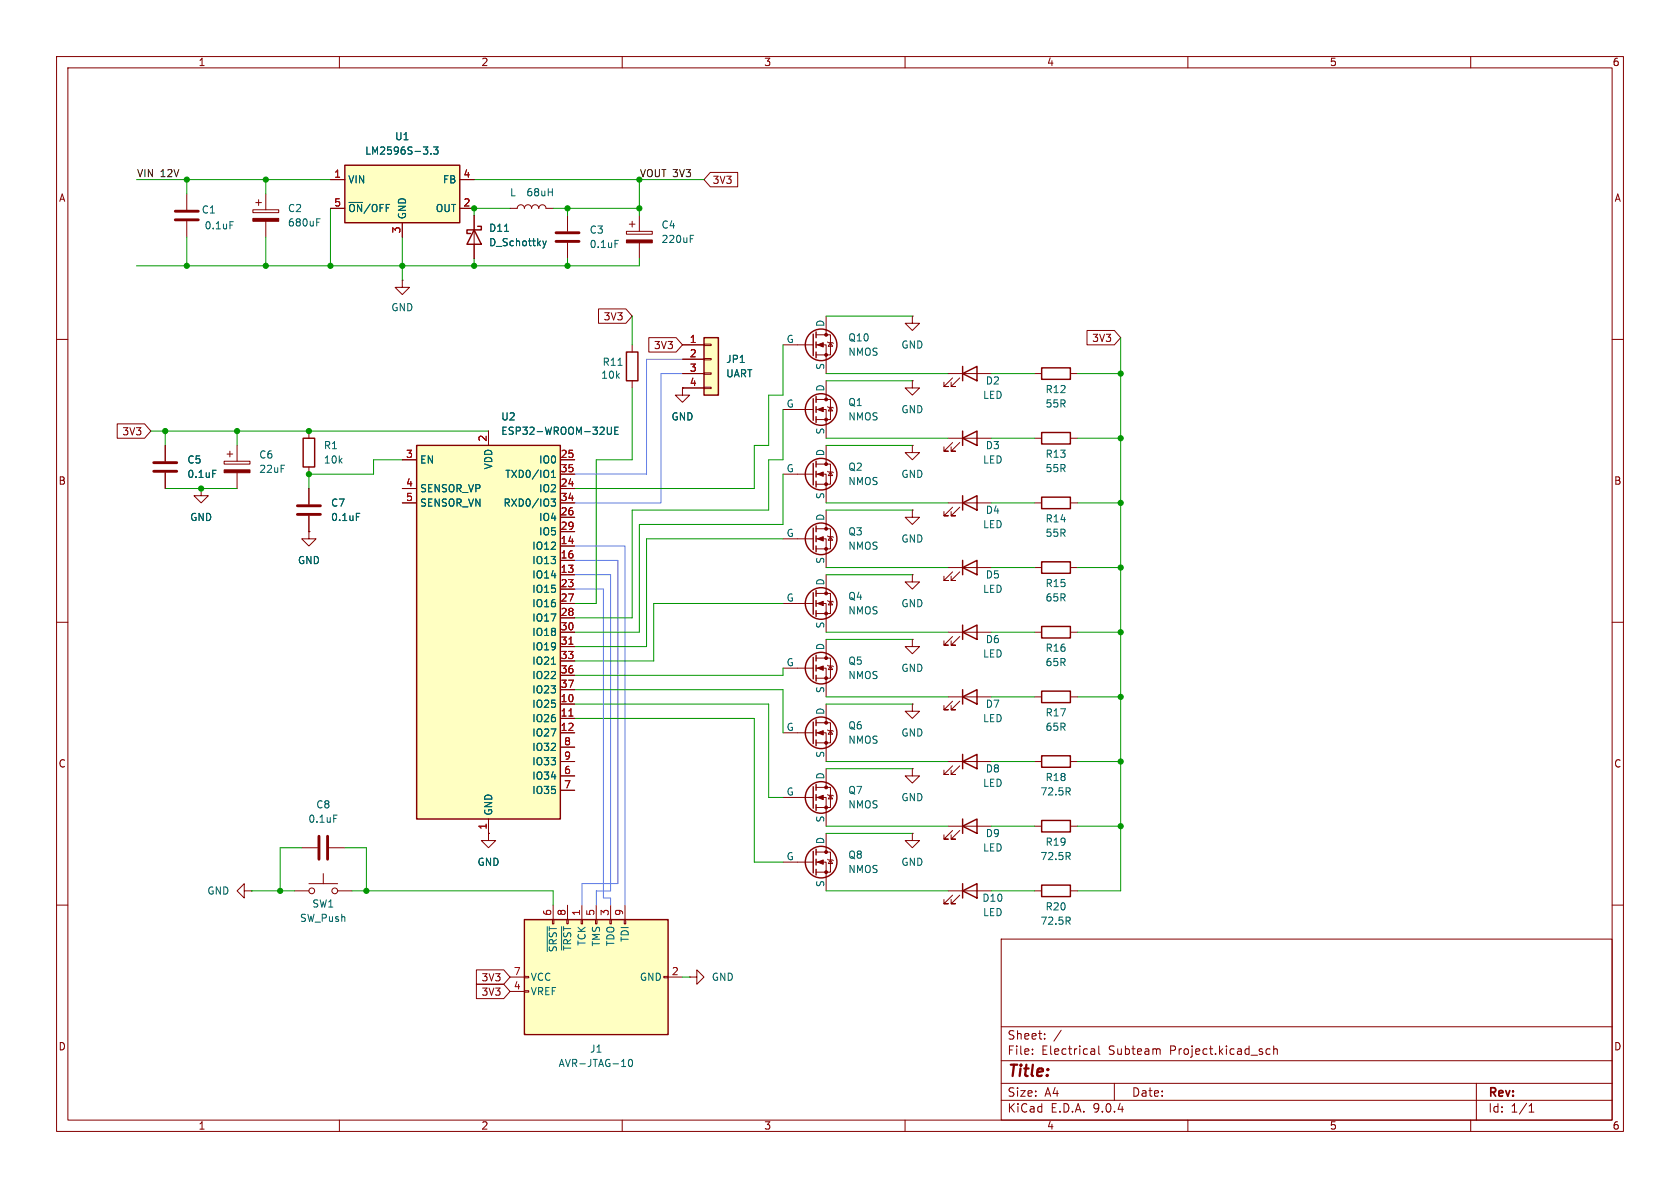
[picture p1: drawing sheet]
<svg xmlns="http://www.w3.org/2000/svg" width="297mm" height="210mm" viewBox="0 0 297 210" stroke-linecap="round" stroke-linejoin="round" font-family="sans-serif">
<g fill="none" stroke="#840000" stroke-width=".18">
<path d="M10 10h277v190h-277zM12 12h273v186h-273zM60 10v2M110 10v2M160 10v2M210 10v2M260 10v2M33 34.3v2.8M33 39.1v2.8M44.7 37.1h4.6v.5h-4.6zM45.2 35.8h1M45.7 35.3v1"/>
<path d="M47 34.3v2.8M47 39.1v2.8M83.8 38.1v7.6M90.2 36.8h1.2a.64 .64 0 0 1 .7-.6 .64 .64 0 0 1 .6 .6 .64 .64 0 0 1 .6-.6 .64 .64 0 0 1 .7 .6 .64 .64 0 0 1 .6-.6 .64 .64 0 0 1 .6 .6 .64 .64 0 0 1 .7-.6 .64 .64 0 0 1 .6 .6h1.3M100.3 38.1v2.8M100.3 42.9v2.8M10 60h2M54.6 76.2v1.3M111.8 61v1.2M111.8 67.3v1.3M285 60h2M54.6 94v1.3h1.3l-1.3 1.2-1.3-1.2h1.3"/>
<path d="M54.6 94h.1M54.6 82.6v1.2M54.6 86.4v2.8M54.6 91.2v2.8M10 110h2M138.4 106.7h5.4M144.3 104.9h2.5v3.6h-2.5M144.3 106.7h1.7v5.1M146 101.6v3.3M146.3 106.2l.1 .1h.8l.1 .1M146.8 106.3l.4 .6h-.8zM161.3 113v1.3h1.3l-1.3 1.3-1.3-1.3h1.3"/>
<path d="M161.3 113h.1M167.6 111.8h7.7M168.4 112.5l-1.5 1.5h.7h-.7v-.7M169.7 112.5l-1.6 1.5h.8h-.8v-.7M285 110h2M182.9 123.2h1.2M189.2 123.2h1.3M167.6 146.1h7.7M168.4 146.8l-1.5 1.5h.7h-.7v-.7M169.7 146.8l-1.6 1.5h.8h-.8v-.7M10 160h2M177 166h108v32h-108z"/>
<path d="M285 160h2M60 198v2M110 198v2M160 198v2M177 194.5h108M177 191.5h108M177 187.5h108M177 181.5h108M182.5 186.3v.1M182.5 185.5v.1M184.7 183.6v.1M184.7 182.8v.1"/>
<path d="M187.6 182.1l-1.3 2M193 185.4h.3l.2 .2v.8M193.5 186.3l-.5 .1M193.5 185.8h-.5M194.2 184.9v1.3l.3 .2M197 191.5v3M204.9 185.4l.2 .2v.8M210 198v2M223.9 186.3l.2 .1 .4-.1M224.5 185.5l-.4-.1-.2 .1M225.2 185.5l.2-.1 .3 .1 .1 .9M225.2 184.9v1.5"/>
<path d="M260 198v2M261 191.5v6.5M270.3 196.6h.9M270.3 195.5l.4-.4v1.5"/>
</g>
<g fill="none" stroke="#840000" stroke-width=".25">
<path d="M83.8 40.6l1.3 2.6h-2.6zM84.5 40h.6v.6h-2.6v.7h.7M53.6 77.5h2v5.1h-2zM110.7 62.2h2.1v5.1h-2.1zM143.8 104.8v3.8M144.3 104.4v1M144.3 106.2v1M144.3 108v1M170.2 111.8l2.5-1.3v2.5zM170.2 110.5v2.5M184.1 122.2h5.1v2h-5.1zM170.2 146.1l2.5-1.3v2.5z"/>
<path d="M170.2 144.8v2.5"/>
<circle cx="145.2" cy="106.7" r="2.79"/>
</g>
<path d="M40.7 39.2h.6M56 39.3h.4M56 38.7h.6M89.2 40.9h.7M96 42.6l.3 .8M96.3 43.4l-.3 .5M96.6 42.6l-.3 .8M108.7 42.5h.6M109.3 64.6h.7M63 90.7h.6" fill="none" stroke="#006464" stroke-width=".18"/>
<path d="M31 38.9h4.1M31 37.3h4.1M98.3 41.1h4.1M98.3 42.7h4.1M52.6 89.4h4M52.6 90.9h4" fill="none" stroke="#840000" stroke-width=".51"/>
<g fill="#840000" stroke="#840000" stroke-width=".18">
<path d="M44.7 38.6h4.6v.5h-4.6z"/>
<path d="M144.5 106.7l1-.4v.8z"/>
<circle cx="146" cy="104.9" r=".25"/>
<circle cx="146" cy="108.5" r=".25"/>
</g>
<path d="M92.7 162.6h25.4v20.3h-25.4z" fill="#ffffc2"/>
<g fill="none" stroke="#840000" stroke-width=".18">
<path d="M43.2 157.5v-1.3l-1.3 1.3 1.3 1.3v-1.3h1.2M44.4 157.5h.1M52.1 157.5h2.5M54.6 156.2h5.1M57.1 154.4v1.8M59.7 157.5h2.5M90.2 175.3h2.5M90.2 172.7h2.5M92.7 175.1h.8v.3h-.8zM92.7 172.6h.8v.2h-.8zM97.8 160v2.6M100.3 160v2.6"/>
<path d="M102.7 162.6h.3v.7h-.3zM102.9 160v2.6M105.3 162.6h.2v.7h-.2zM105.4 160v2.6M107.8 162.6h.3v.7h-.3zM107.9 160v2.6M110.4 162.6h.2v.7h-.2zM110.5 160v2.6M117.3 172.6h.8v.2h-.8zM118.1 172.7h2.5M121.9 172.7h1.3v-1.2l1.3 1.2-1.3 1.3v-1.3M121.9 172.7h.1"/>
<circle cx="55.1" cy="157.5" r=".51"/>
<circle cx="59.2" cy="157.5" r=".51"/>
</g>
<path d="M92.7 162.6h25.4v20.3h-25.4z" fill="none" stroke="#840000" stroke-width=".25"/>
<path d="M96.7 163.8v4.4M99.3 163.8v4.2M109.9 188.5h.7M111.2 187.4l.2-.1a.68 .68 0 0 1 .4 .6 .68 .68 0 0 1-.4 .6l-.2-.1-.1-.3z" fill="none" stroke="#006464" stroke-width=".18"/>
<path d="M124.5 59.7h2.5v10.2h-2.5z" fill="#ffffc2"/>
<g fill="none" stroke="#840000" stroke-width=".25">
<path d="M124.5 59.7h2.5v10.2h-2.5zM143.8 59.1v3.8M144.3 58.7v1M144.3 60.5v1M144.3 62.2v1"/>
<circle cx="145.2" cy="61" r="2.79"/>
</g>
<g fill="none" stroke="#840000" stroke-width=".18">
<path d="M144.3 59.2h2.5v3.5h-2.5M146 55.9v3.3M161.3 55.9v1.3h1.3l-1.3 1.2-1.3-1.2h1.3M161.3 55.9h.1M29.2 78.7v2.8M120.6 68.6v1.3h1.3l-1.3 1.2-1.2-1.2h1.2M120.6 68.6h.1M120.6 61h3.9M120.6 63.5h3.9M120.6 66h3.9M120.6 68.6h3.9M124.5 60.8h1.2v.3h-1.2z"/>
<path d="M124.5 63.4h1.2v.2h-1.2zM124.5 65.9h1.2v.3h-1.2zM124.5 68.5h1.2v.2h-1.2zM138.4 61h5.4M144.3 61h1.7v5M146.3 60.5l.1 .1h.8l.1 .1M146.8 60.6l.4 .6h-.8zM29.2 83.6v2.8M35.6 86.4v1.2h1.2l-1.2 1.3-1.3-1.3h1.3M35.6 86.4h.1M53.3 149.9h2.8M58.2 149.9h2.8"/>
</g>
<path d="M27.2 81.8h4M27.2 83.3h4M56.4 147.8v4.1M57.9 147.8v4.1" fill="none" stroke="#840000" stroke-width=".51"/>
<path d="M37.6 83.1h.6M59 144.1h.6" fill="none" stroke="#006464" stroke-width=".18"/>
<g fill="#840000" stroke="#840000" stroke-width=".18">
<path d="M144.5 61l1-.4v.7z"/>
<circle cx="146" cy="59.2" r=".25"/>
<circle cx="146" cy="62.7" r=".25"/>
</g>
<path d="M61 29.2h20.3v10.2h-20.3z" fill="#ffffc2"/>
<g fill="none" stroke="#840000" stroke-width=".25">
<path d="M61 29.2h20.3v10.2h-20.3zM143.8 116.2v3.8M144.3 115.8v1M144.3 117.6v1M144.3 119.4v1M184.1 133.6h5.1v2h-5.1z"/>
<circle cx="145.2" cy="118.1" r="2.79"/>
</g>
<g fill="none" stroke="#840000" stroke-width=".18">
<path d="M58.4 31.8h2.6M58.4 36.8h2.6M71.1 39.4v2.5M81.3 31.8h2.5M81.3 36.8h2.5M111.3 39.6h1M111.8 39.1v1M113 38.1v2.8M71.1 49.5v1.3h1.3l-1.3 1.3-1.3-1.3h1.3M71.1 49.5h.1M110.7 40.9h4.6v.5h-4.6zM113 42.9v2.8"/>
<path d="M40.6 79.8v1M41.9 78.7v2.8M39.6 81.5h4.6v.5h-4.6zM40.1 80.3h1M41.9 83.6v2.8M138.4 118.1h5.4M144.3 116.3h2.5v3.6h-2.5M144.3 118.1h1.7v5.1M146 113v3.3M146.3 117.6l.1 .1h.8l.1 .2M146.8 117.7l.4 .7h-.8zM182.9 134.6h1.2"/>
<path d="M189.2 134.6h1.3M86.4 147.3v1.3h1.2l-1.2 1.3-1.3-1.3h1.3M86.4 147.3h.1"/>
</g>
<path d="M76.2 27.1v.1M76.7 26h.7l-.4 .5 .4 .1v.5l-.2 .1-.5-.1M122 42.2h.5M122 41.6h.6M188.8 139.9l.4 .6M189.1 139.3l.1 .2-.1 .4" fill="none" stroke="#006464" stroke-width=".18"/>
<g fill="#840000" stroke="#840000" stroke-width=".18">
<path d="M144.5 118.1l1-.4v.8z"/>
<path d="M110.7 42.4h4.6v.5h-4.6z"/>
<path d="M39.6 83.1h4.6v.5h-4.6z"/>
<circle cx="146" cy="116.3" r=".25"/>
<circle cx="146" cy="119.9" r=".25"/>
</g>
<path d="M73.7 78.7h25.4v66.1h-25.4z" fill="#ffffc2"/>
<g fill="none" stroke="#840000" stroke-width=".25">
<path d="M73.7 78.7h25.4v66.1h-25.4zM143.8 70.5v3.8M144.3 70.1v1M144.3 71.9v1M144.3 73.7v1M170.2 77.5l2.5-1.3v2.5zM170.2 66l2.5-1.2v2.5zM170.2 64.8v2.5M170.2 76.2v2.5M184.1 76.5h5.1v2h-5.1zM184.1 65h5.1v2.1h-5.1zM143.8 81.9v3.8"/>
<path d="M143.8 93.3v3.9M144.3 81.5v1.1M144.3 83.3v1M144.3 85.1v1M144.3 93v1M144.3 94.7v1.1M144.3 96.5v1M170.2 88.9l2.5-1.3v2.6zM170.2 87.6v2.6M170.2 99.1v2.5M184.1 99.3h5.1v2h-5.1zM184.1 87.9h5.1v2h-5.1z"/>
<path d="M170.2 100.3l2.5-1.2v2.5zM184.1 110.7h5.1v2.1h-5.1zM143.8 127.6v3.8M143.8 139.1v3.8M144.3 127.3v1M144.3 129v1M144.3 130.8v1M144.3 138.7v1M170.2 123.2l2.5-1.3v2.6zM170.2 134.6l2.5-1.2v2.5zM170.2 121.9v2.6M170.2 133.4v2.5"/>
<path d="M143.8 150.5v3.8M144.3 140.5v1M144.3 142.2v1.1M144.3 150.1v1M144.3 151.9v1M144.3 153.7v1M170.2 157.5l2.5-1.3v2.6zM170.2 156.2v2.6M184.1 156.5h5.1v2h-5.1zM184.1 145h5.1v2.1h-5.1z"/>
<circle cx="145.2" cy="72.4" r="2.79"/>
<circle cx="145.2" cy="83.8" r="2.79"/>
<circle cx="145.2" cy="95.2" r="2.79"/>
<circle cx="145.2" cy="129.5" r="2.79"/>
<circle cx="145.2" cy="141" r="2.79"/>
<circle cx="145.2" cy="152.4" r="2.79"/>
</g>
<g fill="none" stroke="#840000" stroke-width=".18">
<path d="M58.4 31.8h2.6M58.4 36.8h2.6M71.1 39.4v2.5M81.3 31.8h2.5M81.3 36.8h2.5M83.8 38.1v2.5M125.6 30.5h4.8v2.5h-4.8l-1.1-1.2zM83.8 43.2v2.5M105.8 54.6h4.8l1.2 1.3-1.2 1.3h-4.8zM114.7 59.7h4.8l1.1 1.3-1.1 1.2h-4.8zM192.2 58.4h4.8l1.1 1.3-1.1 1.3h-4.8zM20.7 74.9h4.9l1.1 1.3-1.1 1.3h-4.9z"/>
<path d="M29.2 78.7v2.8M86.4 76.2v2.5M120.6 68.6h.1M120.6 66h3.9M120.6 61h3.9M120.6 63.5h3.9M120.6 68.6h3.9M138.4 72.4h5.4M144.3 70.6h2.5v3.6h-2.5M144.3 72.4h1.7v5.1M146 67.3v3.3M146 78.7v3.3"/>
<path d="M146.3 71.9l.1 .1h.8l.1 .1M146.8 72l.4 .6h-.8zM161.3 78.7v1.3h1.3l-1.3 1.3-1.3-1.3h1.3M161.3 78.7h.1M161.3 67.3v1.3h1.3l-1.3 1.3-1.3-1.3h1.3M161.3 67.3h.1M167.6 77.5h7.7M167.6 66h7.7M168.4 78.2l-1.5 1.6h.7h-.7v-.8M168.4 66.8l-1.5 1.5h.7h-.7v-.7M169.7 78.2l-1.6 1.6h.8h-.8v-.8M169.7 66.8l-1.6 1.5h.8h-.8v-.7"/>
<path d="M182.9 77.5h1.2M182.9 66h1.2M189.2 77.5h1.3M189.2 66h1.3M29.2 83.6v2.8M35.6 86.4h.1M54.6 94h.1M54.6 86.4v2.8M54.6 91.2v2.8M71.1 81.3h2.6M71.1 86.4h2.6M71.1 88.9h2.6"/>
<path d="M99.1 81.3h2.5M99.1 86.4h2.5M99.1 88.9h2.5M99.1 83.8h2.5M99.1 91.4h2.5M99.1 94h2.5M99.1 96.5h2.5M99.1 99.1h2.5M138.4 83.8h5.4M138.4 95.3h5.4M144.3 82h2.5v3.6h-2.5M144.3 83.8h1.7v5.1"/>
<path d="M144.3 93.5h2.5v3.5h-2.5M144.3 95.3h1.7v5M146 90.2v3.3M146.3 83.3l.1 .1h.8l.1 .2M146.3 94.7l.1 .2h.8l.1 .1M146.8 83.4l.4 .7h-.8zM146.8 94.9l.4 .6h-.8zM161.3 90.2v1.2h1.3l-1.3 1.3-1.3-1.3h1.3M161.3 90.2h.1M167.6 88.9h7.7M168.4 89.7l-1.5 1.5h.7h-.7v-.8M169.7 89.7l-1.6 1.5h.8h-.8v-.8"/>
<path d="M182.9 88.9h1.2M189.2 88.9h1.3M99.1 101.6h2.5M99.1 104.1h2.5M99.1 106.7h2.5M99.1 109.2h2.5M99.1 111.8h2.5M99.1 114.3h2.5M99.1 116.8h2.5M99.1 119.4h2.5M161.3 101.6v1.3h1.3l-1.3 1.2-1.3-1.2h1.3M161.3 101.6h.1"/>
<path d="M167.6 100.3h7.7M168.4 101.1l-1.5 1.5h.7h-.7v-.7M169.7 101.1l-1.6 1.5h.8h-.8v-.7M182.9 111.8h1.2M182.9 100.3h1.2M189.2 111.8h1.3M189.2 100.3h1.3M99.1 121.9h2.5M99.1 124.5h2.5M99.1 127h2.5M99.1 129.5h2.5M99.1 132.1h2.5"/>
<path d="M99.1 134.6h2.5M99.1 137.2h2.5M99.1 139.7h2.5M138.4 129.5h5.4M144.3 139.2h2.5v3.5h-2.5M144.3 127.8h2.5v3.5h-2.5M144.3 129.5h1.7v5.1M146 124.5v3.3M146 135.9v3.3M146.3 129l.1 .2h.8l.1 .1M146.8 129.2l.4 .6h-.8zM161.3 124.5v1.2h1.3l-1.3 1.3-1.3-1.3h1.3"/>
<path d="M161.3 124.5h.1M161.3 135.9v1.3h1.3l-1.3 1.2-1.3-1.2h1.3M161.3 135.9h.1M167.6 134.6h7.7M167.6 123.2h7.7M168.4 124l-1.5 1.5h.7h-.7v-.8M168.4 135.4l-1.5 1.5h.7h-.7v-.8M169.7 124l-1.6 1.5h.8h-.8v-.8M169.7 135.4l-1.6 1.5h.8h-.8v-.8M86.4 147.3h.1M86.4 144.8v2.5M138.4 152.4h5.4"/>
<path d="M138.4 141h5.4M144.3 150.6h2.5v3.6h-2.5M144.3 152.4h1.7v5.1M144.3 141h1.7v5.1M146 147.3v3.3M146.3 151.9l.1 .1h.8l.1 .1M146.3 140.5l.1 .1h.8l.1 .1M146.8 152l.4 .7h-.8zM146.8 140.6l.4 .6h-.8zM161.3 147.3v1.3h1.3l-1.3 1.3-1.3-1.3h1.3M161.3 147.3h.1M167.6 157.5h7.7"/>
<path d="M168.4 158.2l-1.5 1.6h.7h-.7v-.8M169.7 158.2l-1.6 1.6h.8h-.8v-.8M182.9 157.5h1.2M182.9 146.1h1.2M189.2 157.5h1.3M189.2 146.1h1.3M84.2 174h4.9l1.1 1.3-1.1 1.2h-4.9zM84.2 171.4h4.9l1.1 1.3-1.1 1.3h-4.9z"/>
</g>
<g fill="none" stroke="#006464" stroke-width=".18">
<path d="M76.2 27.1v.1M76.7 26h.7l-.4 .5 .4 .1v.5l-.2 .1-.5-.1M89.2 40.9h.7M96 42.6l.3 .8M96.3 43.4l-.3 .5M96.6 42.6l-.3 .8M107.4 75.5v1l.2 .3 .4-.1 .1-.2v-1M108.7 76.1h.4M109.3 75.5h-.6v1.3h.6M37.6 83.1h.6M63 90.7h.6M97.4 88.2h.8l-.4 .5 .3 .1v.6l-.1 .1-.5-.1"/>
<path d="M97.5 84.4h.7M97.5 83.5l.3-.4v1.3M97.5 117.4h.7M188.8 151.4l.4 .6M189.1 150.8l.1 .1-.1 .4M188.8 162.8l.4 .6M189.1 162.2l.1 .2-.1 .3"/>
</g>
<path d="M100.6 113.9h.7M100.6 126.6h.7" fill="none" stroke="#a90000" stroke-width=".18"/>
<g fill="#840000" stroke="#840000" stroke-width=".18">
<path d="M144.5 152.4l1-.4v.8z"/>
<path d="M144.5 141l1-.4v.8z"/>
<path d="M144.5 129.5l1-.3v.7z"/>
<path d="M144.5 72.4l1-.4v.8z"/>
<path d="M144.5 83.8l1-.4v.8z"/>
<path d="M144.5 95.3l1-.4v.7z"/>
<circle cx="146" cy="150.6" r=".25"/>
<circle cx="146" cy="154.2" r=".25"/>
<circle cx="146" cy="139.2" r=".25"/>
<circle cx="146" cy="142.7" r=".25"/>
<circle cx="146" cy="127.8" r=".25"/>
<circle cx="146" cy="131.3" r=".25"/>
<circle cx="146" cy="70.6" r=".25"/>
<circle cx="146" cy="74.2" r=".25"/>
<circle cx="146" cy="82" r=".25"/>
<circle cx="146" cy="85.6" r=".25"/>
<circle cx="146" cy="93.5" r=".25"/>
<circle cx="146" cy="97" r=".25"/>
</g>
<path d="M120.6 66h-3.8v22.9h-15.2M120.6 63.5h-6.3v20.3h-12.7M101.6 99.1h7.6v57.1h-6.3v3.8M101.6 96.5h8.9v63.5M101.6 101.6h6.3v55.9h-2.5v2.5M101.6 104.1h5.1v54.7h1.2v1.2" fill="none" stroke="#6272ff" stroke-width=".18"/>
<g fill="none" stroke="#009600" stroke-width=".18">
<path d="M24.1 31.8h34.3M33 31.8v2.5M47 31.8v2.5M58.4 36.8v10.2M83.8 31.8h40.7M90.2 36.8h-6.4v1.3M97.8 36.8h15.2M100.3 36.8v1.3M113 31.8v6.3M33 41.9v5.1M47 41.9v5.1M71.1 41.9v7.6"/>
<path d="M83.8 45.7v1.3M100.3 45.7v1.3M111.8 55.9v5.1M113 45.7v1.3h-88.9M146 55.9h15.3M198.1 59.7v97.8h-7.6M26.7 76.2h59.7M29.2 76.2v2.5M41.9 76.2v2.5M111.8 68.6v12.7h-6.4v25.4h-3.8M138.4 61v8.9h-2.5v8.8h-2.6v7.7h-31.7M138.4 72.4v8.9h-2.5v8.9h-24.1v19h-10.2"/>
<path d="M146 67.3h15.3M146 66h21.6M146 77.5h21.6M146 78.7h15.3M175.3 66h7.6M175.3 77.5h7.6M190.5 66h7.6M190.5 77.5h7.6M29.2 86.4h12.7M71.1 81.3h-5.1v2.5h-11.4v2.6M138.4 83.8v8.9h-25.4v19.1h-11.4M138.4 95.3h-24.1v19h-12.7"/>
<path d="M146 88.9h21.6M146 90.2h15.3M175.3 88.9h7.6M190.5 88.9h7.6M138.4 118.1v1.3h-36.8M138.4 106.7h-22.8v10.1h-14M146 111.8h21.6M146 113h15.3M146 100.3h21.6M146 101.6h15.3M175.3 111.8h7.6M175.3 100.3h7.6"/>
<path d="M190.5 111.8h7.6M190.5 100.3h7.6M101.6 124.5h34.3v16.5h2.5M101.6 127h31.7v25.4h5.1M101.6 121.9h36.8v7.6M146 134.6h21.6M146 123.2h21.6M146 124.5h15.3M146 135.9h15.3M175.3 134.6h7.6M175.3 123.2h7.6M190.5 134.6h7.6"/>
<path d="M190.5 123.2h7.6M44.4 157.5h7.7M53.3 149.9h-3.8v7.6M61 149.9h3.8v7.6M62.2 157.5h35.6v2.5M146 146.1h21.6M146 147.3h15.3M146 157.5h21.6M175.3 146.1h7.6M175.3 157.5h7.6M190.5 146.1h7.6M120.6 172.7h1.3"/>
</g>
<g fill="#009600" stroke="#009600" stroke-width=".18">
<circle cx="100.3" cy="36.8" r=".46"/>
<circle cx="113" cy="31.8" r=".46"/>
<circle cx="113" cy="36.8" r=".46"/>
<circle cx="100.3" cy="47" r=".46"/>
<circle cx="54.6" cy="83.8" r=".46"/>
<circle cx="35.6" cy="86.4" r=".46"/>
<circle cx="49.5" cy="157.5" r=".46"/>
<circle cx="64.8" cy="157.5" r=".46"/>
<circle cx="29.2" cy="76.2" r=".46"/>
<circle cx="54.6" cy="76.2" r=".46"/>
<circle cx="41.9" cy="76.2" r=".46"/>
<circle cx="47" cy="31.8" r=".46"/>
<circle cx="47" cy="47" r=".46"/>
<circle cx="33" cy="31.8" r=".46"/>
<circle cx="83.8" cy="47" r=".46"/>
<circle cx="58.4" cy="47" r=".46"/>
<circle cx="71.1" cy="47" r=".46"/>
<circle cx="83.8" cy="36.8" r=".46"/>
<circle cx="33" cy="47" r=".46"/>
<circle cx="198.1" cy="146.1" r=".46"/>
<circle cx="198.1" cy="134.6" r=".46"/>
<circle cx="198.1" cy="111.8" r=".46"/>
<circle cx="198.1" cy="123.2" r=".46"/>
<circle cx="198.1" cy="100.3" r=".46"/>
<circle cx="198.1" cy="88.9" r=".46"/>
<circle cx="198.1" cy="77.5" r=".46"/>
<circle cx="198.1" cy="66" r=".46"/>
</g>
<text font-size="2.8" fill="#840000" x="178" y="190.9">Title:</text>
<g font-size="2.1" fill="#840000">
<text x="178" y="184">Sheet:</text>
<text x="178" y="186.7">File:</text>
<text x="184.1" y="186.7">Electrical</text>
<text x="196" y="186.7">Subteam</text>
<text x="207" y="186.7">Project.kicad_sch</text>
<text x="178" y="196.9">KiCad</text>
<text x="178" y="194.1">Size:</text>
<text x="184.7" y="194.1">A4</text>
<text x="185.7" y="196.9">E.D.A.</text>
<text x="193.3" y="196.9">9.0.4</text>
<text x="200" y="194.1">Date:</text>
<text x="263" y="194.3">Rev:</text>
<text x="263" y="196.9">Id:</text>
<text x="267.1" y="196.9">1/1</text>
</g>
<g font-size="1.8" fill="#840000">
<text x="35" y="11.9">1</text>
<text x="85" y="11.9">2</text>
<text x="135" y="11.9">3</text>
<text x="185" y="11.9">4</text>
<text x="235" y="11.9">5</text>
<text x="285" y="11.9">6</text>
<text x="10.3" y="35.9">A</text>
<text x="125.9" y="32.7">3V3</text>
<text x="285.3" y="35.9">A</text>
<text x="106.6" y="56.8">3V3</text>
<text x="115.5" y="61.9">3V3</text>
<text x="193" y="60.6">3V3</text>
<text x="21.5" y="77.2">3V3</text>
<text x="10.3" y="85.9">B</text>
<text x="285.3" y="85.9">B</text>
<text x="10.3" y="135.9">C</text>
<text x="285.3" y="135.9">C</text>
<text x="85" y="173.7">3V3</text>
<text x="85" y="176.2">3V3</text>
<text x="10.3" y="185.9">D</text>
<text x="285.3" y="185.9">D</text>
<text x="35" y="199.9">1</text>
<text x="85" y="199.9">2</text>
<text x="135" y="199.9">3</text>
<text x="185" y="199.9">4</text>
<text x="235" y="199.9">5</text>
<text x="285" y="199.9">6</text>
</g>
<g font-size="1.8" fill="#006464">
<text x="64.5" y="27.5">LM2596S-3.3</text>
<text x="69.7" y="25">U1</text>
<text x="61.5" y="32.6">VIN</text>
<text x="78.2" y="32.6">FB</text>
<text x="90.1" y="34.9">L</text>
<text x="93" y="34.9">68uH</text>
<text x="35.6" y="37.9">C1</text>
<text x="36.1" y="40.7">0.1uF</text>
<text x="50.8" y="37.7">C2</text>
<text x="50.8" y="40.2">680uF</text>
<text x="61.5" y="37.7">~{ON}/OFF</text>
<text x="72" y="38.9" transform="rotate(-90 72 38.9)">GND</text>
<text x="76.9" y="37.7">OUT</text>
<text x="86.4" y="41.2">D11</text>
<text x="104.1" y="41.5">C3</text>
<text x="116.8" y="40.6">C4</text>
<text x="86.4" y="43.7">D_Schottky</text>
<text x="104.1" y="44">0.1uF</text>
<text x="116.8" y="43.2">220uF</text>
<text x="69.1" y="55.2">GND</text>
<text x="145.8" y="57.9" transform="rotate(-90 145.8 57.9)">D</text>
<text x="106.4" y="64.9">R11</text>
<text x="128.3" y="64.4">JP1</text>
<text x="139" y="60.7">G</text>
<text x="145.8" y="65.5" transform="rotate(-90 145.8 65.5)">S</text>
<text x="149.9" y="60.6">Q10</text>
<text x="149.9" y="63.1">NMOS</text>
<text x="159.3" y="61.8">GND</text>
<text x="106.2" y="67.2">10k</text>
<text x="128.3" y="66.9">UART</text>
<text x="145.8" y="69.3" transform="rotate(-90 145.8 69.3)">D</text>
<text x="149.9" y="72">Q1</text>
<text x="173.7" y="70.7">LED</text>
<text x="174.2" y="68.2">D2</text>
<text x="184.7" y="69.7">R12</text>
<text x="88.5" y="74.5">U2</text>
<text x="88.5" y="77.1">ESP32-WROOM-32UE</text>
<text x="118.6" y="74.5">GND</text>
<text x="139" y="72.1">G</text>
<text x="145.8" y="76.9" transform="rotate(-90 145.8 76.9)">S</text>
<text x="149.9" y="74.5">NMOS</text>
<text x="159.3" y="73.3">GND</text>
<text x="184.7" y="72.2">55R</text>
<text x="33" y="82.1">C5</text>
<text x="45.7" y="81.3">C6</text>
<text x="45.7" y="83.8">22uF</text>
<text x="57.2" y="79.6">R1</text>
<text x="57.2" y="82.1">10k</text>
<text x="74.2" y="82.1">EN</text>
<text x="87.2" y="83.1" transform="rotate(-90 87.2 83.1)">VDD</text>
<text x="95.2" y="82.1">IO0</text>
<text x="139" y="83.6">G</text>
<text x="145.8" y="80.7" transform="rotate(-90 145.8 80.7)">D</text>
<text x="149.9" y="83.4">Q2</text>
<text x="173.7" y="82.1">LED</text>
<text x="174.2" y="79.6">D3</text>
<text x="184.7" y="81.1">R13</text>
<text x="184.7" y="83.7">55R</text>
<text x="33" y="84.7">0.1uF</text>
<text x="58.4" y="89.8">C7</text>
<text x="74.2" y="87.2">SENSOR_VP</text>
<text x="74.2" y="89.8">SENSOR_VN</text>
<text x="88.9" y="89.8">RXD0/IO3</text>
<text x="89.2" y="84.7">TXD0/IO1</text>
<text x="95.2" y="87.2">IO2</text>
<text x="145.8" y="88.3" transform="rotate(-90 145.8 88.3)">S</text>
<text x="149.9" y="86">NMOS</text>
<text x="159.3" y="84.7">GND</text>
<text x="33.5" y="92.3">GND</text>
<text x="58.4" y="92.3">0.1uF</text>
<text x="95.2" y="92.3">IO4</text>
<text x="95.2" y="94.8">IO5</text>
<text x="139" y="95">G</text>
<text x="145.8" y="92.2" transform="rotate(-90 145.8 92.2)">D</text>
<text x="149.9" y="94.8">Q3</text>
<text x="173.7" y="93.6">LED</text>
<text x="174.2" y="91">D4</text>
<text x="184.7" y="92.6">R14</text>
<text x="184.7" y="95.1">55R</text>
<text x="52.6" y="99.9">GND</text>
<text x="94" y="97.4">IO12</text>
<text x="94" y="99.9">IO13</text>
<text x="145.8" y="99.8" transform="rotate(-90 145.8 99.8)">S</text>
<text x="149.9" y="97.4">NMOS</text>
<text x="159.3" y="96.1">GND</text>
<text x="94" y="102.5">IO14</text>
<text x="94" y="105">IO15</text>
<text x="94" y="107.5">IO16</text>
<text x="139" y="106.4">G</text>
<text x="145.8" y="103.6" transform="rotate(-90 145.8 103.6)">D</text>
<text x="149.9" y="106.3">Q4</text>
<text x="159.3" y="107.5">GND</text>
<text x="173.7" y="105">LED</text>
<text x="174.2" y="102.5">D5</text>
<text x="184.7" y="104">R15</text>
<text x="184.7" y="106.5">65R</text>
<text x="94" y="110.1">IO17</text>
<text x="94" y="112.6">IO18</text>
<text x="145.8" y="111.2" transform="rotate(-90 145.8 111.2)">S</text>
<text x="149.9" y="108.8">NMOS</text>
<text x="174.2" y="113.9">D6</text>
<text x="94" y="115.2">IO19</text>
<text x="94" y="117.7">IO21</text>
<text x="139" y="117.9">G</text>
<text x="145.8" y="115" transform="rotate(-90 145.8 115)">D</text>
<text x="149.9" y="117.7">Q5</text>
<text x="159.3" y="119">GND</text>
<text x="173.7" y="116.4">LED</text>
<text x="184.7" y="115.4">R16</text>
<text x="184.7" y="118">65R</text>
<text x="94" y="120.2">IO22</text>
<text x="94" y="122.8">IO23</text>
<text x="94" y="125.3">IO25</text>
<text x="145.8" y="122.6" transform="rotate(-90 145.8 122.6)">S</text>
<text x="149.9" y="120.2">NMOS</text>
<text x="174.2" y="125.3">D7</text>
<text x="94" y="127.9">IO26</text>
<text x="94" y="130.4">IO27</text>
<text x="139" y="129.3">G</text>
<text x="145.8" y="126.5" transform="rotate(-90 145.8 126.5)">D</text>
<text x="149.9" y="131.7">NMOS</text>
<text x="149.9" y="129.1">Q6</text>
<text x="159.3" y="130.4">GND</text>
<text x="173.7" y="127.9">LED</text>
<text x="184.7" y="126.8">R17</text>
<text x="184.7" y="129.4">65R</text>
<text x="94" y="132.9">IO32</text>
<text x="94" y="135.5">IO33</text>
<text x="145.8" y="137.9" transform="rotate(-90 145.8 137.9)">D</text>
<text x="145.8" y="134.1" transform="rotate(-90 145.8 134.1)">S</text>
<text x="174.2" y="136.8">D8</text>
<text x="55.8" y="143.1">C8</text>
<text x="94" y="138">IO34</text>
<text x="94" y="140.6">IO35</text>
<text x="139" y="140.7">G</text>
<text x="149.9" y="143.1">NMOS</text>
<text x="149.9" y="140.6">Q7</text>
<text x="159.3" y="141.8">GND</text>
<text x="173.7" y="139.3">LED</text>
<text x="183.8" y="140.8">72.5R</text>
<text x="184.7" y="138.3">R18</text>
<text x="54.4" y="145.6">0.1uF</text>
<text x="87.2" y="144.3" transform="rotate(-90 87.2 144.3)">GND</text>
<text x="145.8" y="149.3" transform="rotate(-90 145.8 149.3)">D</text>
<text x="145.8" y="145.5" transform="rotate(-90 145.8 145.5)">S</text>
<text x="174.2" y="148.2">D9</text>
<text x="184.7" y="149.7">R19</text>
<text x="84.3" y="153.3">GND</text>
<text x="139" y="152.1">G</text>
<text x="149.9" y="154.5">NMOS</text>
<text x="149.9" y="152">Q8</text>
<text x="159.3" y="153.3">GND</text>
<text x="173.7" y="150.7">LED</text>
<text x="183.8" y="152.2">72.5R</text>
<text x="36.6" y="158.3">GND</text>
<text x="55.1" y="160.6">SW1</text>
<text x="145.8" y="156.9" transform="rotate(-90 145.8 156.9)">S</text>
<text x="173.6" y="159.6">D10</text>
<text x="184.7" y="161.1">R20</text>
<text x="52.9" y="163.2">SW_Push</text>
<text x="103.7" y="167.3" transform="rotate(-90 103.7 167.3)">TCK</text>
<text x="106.3" y="167.4" transform="rotate(-90 106.3 167.4)">TMS</text>
<text x="108.8" y="167.3" transform="rotate(-90 108.8 167.3)">TDO</text>
<text x="111.4" y="166.6" transform="rotate(-90 111.4 166.6)">TDI</text>
<text x="173.7" y="162.2">LED</text>
<text x="183.8" y="163.7">72.5R</text>
<text x="93.7" y="173.6">VCC</text>
<text x="98.7" y="168.4" transform="rotate(-90 98.7 168.4)">~{SRST}</text>
<text x="101.2" y="168.2" transform="rotate(-90 101.2 168.2)">~{TRST}</text>
<text x="113" y="173.6">GND</text>
<text x="125.7" y="173.6">GND</text>
<text x="93.7" y="176.1">VREF</text>
<text x="98.7" y="188.8">AVR-JTAG-10</text>
<text x="104.2" y="186.3">J1</text>
</g>
<g font-size="1.8" fill="#0f0f0f">
<text x="24.1" y="31.4">VIN</text>
<text x="28.3" y="31.4">12V</text>
<text x="113" y="31.4">VOUT 3V3</text>
</g>
<g font-size="1.8" fill="#a90000">
<text x="59" y="31.5">1</text>
<text x="81.8" y="31.5">4</text>
<text x="59" y="36.6">5</text>
<text x="70.9" y="41.3" transform="rotate(-90 70.9 41.3)">3</text>
<text x="81.8" y="36.6">2</text>
<text x="121.8" y="60.7">1</text>
<text x="121.8" y="63.2">2</text>
<text x="121.8" y="65.8">3</text>
<text x="121.8" y="68.3">4</text>
<text x="71.7" y="81">3</text>
<text x="86.1" y="78.2" transform="rotate(-90 86.1 78.2)">2</text>
<text x="99" y="81">25</text>
<text x="99" y="83.6">35</text>
<text x="71.7" y="86.1">4</text>
<text x="71.7" y="88.6">5</text>
<text x="99" y="86.1">24</text>
<text x="99" y="88.6">34</text>
<text x="99" y="91.2">26</text>
<text x="99" y="93.7">29</text>
<text x="99" y="96.3">14</text>
<text x="99" y="98.8">16</text>
<text x="99" y="101.3">13</text>
<text x="99" y="103.9">23</text>
<text x="99" y="106.4">27</text>
<text x="99" y="109">28</text>
<text x="99" y="111.5">30</text>
<text x="99" y="114">31</text>
<text x="99" y="116.6">33</text>
<text x="99" y="119.1">36</text>
<text x="99" y="121.7">37</text>
<text x="99" y="124.2">10</text>
<text x="99" y="126.7">11</text>
<text x="99" y="129.3">12</text>
<text x="99.6" y="131.8">8</text>
<text x="99.6" y="134.4">9</text>
<text x="99.6" y="136.9">6</text>
<text x="99.6" y="139.4">7</text>
<text x="86.1" y="146.8" transform="rotate(-90 86.1 146.8)">1</text>
<text x="97.5" y="162" transform="rotate(-90 97.5 162)">6</text>
<text x="100.1" y="162" transform="rotate(-90 100.1 162)">8</text>
<text x="102.6" y="162" transform="rotate(-90 102.6 162)">1</text>
<text x="105.2" y="162" transform="rotate(-90 105.2 162)">5</text>
<text x="107.7" y="162" transform="rotate(-90 107.7 162)">3</text>
<text x="110.2" y="162" transform="rotate(-90 110.2 162)">9</text>
<text x="90.7" y="172.5">7</text>
<text x="118.7" y="172.5">2</text>
<text x="90.7" y="175">4</text>
</g>
</svg>
